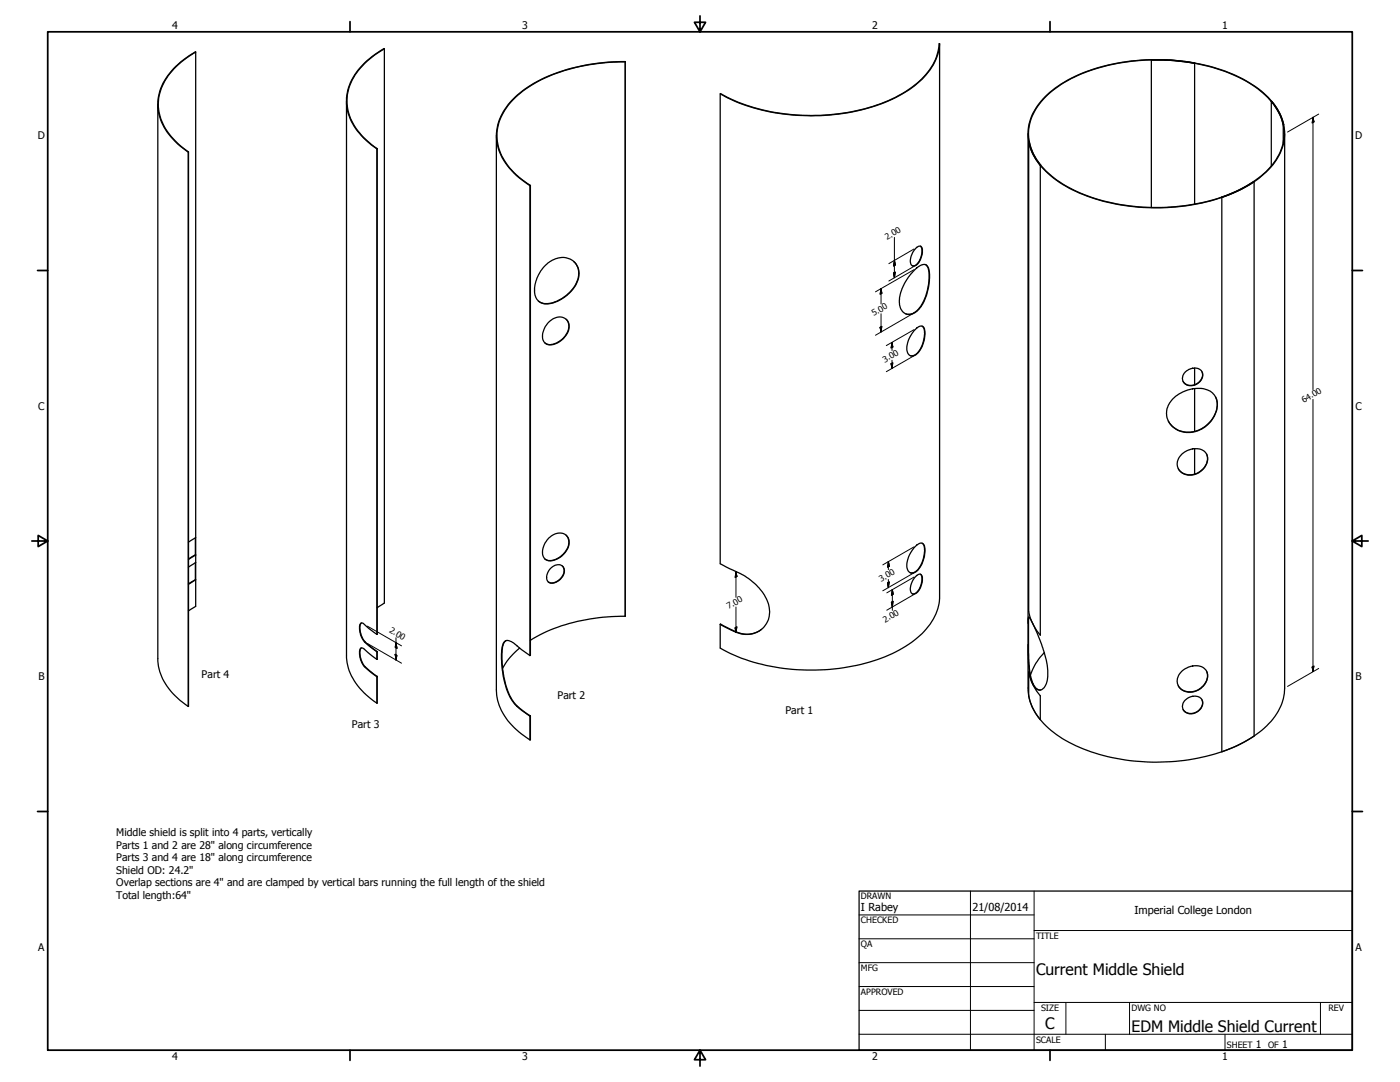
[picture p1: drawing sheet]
<svg xmlns="http://www.w3.org/2000/svg" width="559mm" height="432mm" viewBox="0 0 559 432" stroke-linecap="round" stroke-linejoin="round" font-family="sans-serif">
<!-- layer: Visible (ANSI) -->
<g fill="none" stroke="#000" stroke-width=".51">
<path d="M153.4 19.5v221.2l-2.8 1.8M153.4 19.5a28.4 28.4 0 0 0-14.3 16.4 19.6 19.6 0 0 0 6.3 19.2l5.2 4.2M153.4 19.5a27.1 27.1 0 0 0-14.8 17.5 20.3 20.3 0 0 0 7.5 19l4.3 3.4M375 17.5a25.2 25.2 0 0 1-12.5 18.3 70.6 70.6 0 0 1-40.5 10.2 75.5 75.5 0 0 1-34.5-8.5v187.5l6.4 3.2M375 17.5v221.2a24.1 24.1 0 0 1-11.1 17.6 69.8 69.8 0 0 1-40.1 11.1 73.9 73.9 0 0 1-36.3-8.8v-9.4M375 17.5a24.1 24.1 0 0 1-11.1 17.6 70.5 70.5 0 0 1-40.1 11.1 73.9 73.9 0 0 1-36.3-8.7M78.1 20.8a28.4 28.4 0 0 0-14.6 17.5 20.3 20.3 0 0 0 7.5 19l4.2 3.3M78.1 20.8v221.2l-2.9 1.8M78.1 20.8a27.9 27.9 0 0 0-14.5 16.5 19.7 19.7 0 0 0 6.3 19.2l5.2 4.2M249.6 24.6a69.3 69.3 0 0 0-41.1 11.7 22.7 22.7 0 0 0-10.3 18.7 23.6 23.6 0 0 0 11 17.5l2.3 1.6M249.6 24.6v221.3M249.6 24.7a71.8 71.8 0 0 0-38.6 10 25.2 25.2 0 0 0-12.6 18.2 22.9 22.9 0 0 0 11 19.5l2.3 1.6"/>
<path d="M459.5 23.9a71.4 71.4 0 0 1 41.4 10.7 25.5 25.5 0 0 1 11.3 15.2M476.8 25.3l.1-.2a80.4 80.4 0 0 0-50.8 6.9 29.2 29.2 0 0 0-15.4 17.5 18.9 18.9 0 0 0 4.5 16.5M476.8 25.3a80.8 80.8 0 0 0-49.3 6.1 31.3 31.3 0 0 0-16 16.1 18.6 18.6 0 0 0 3.9 18.4l-.2 .1M476.8 25.3v56.2M63 41.6v221.2a23.1 23.1 0 0 0 11 18.3l1.1 .8M138.3 40.3v221.2a23.3 23.3 0 0 0 11 18.3l1.1 .8M150.4 59.4v193.8M150.6 59.3l-.2 193.9M150.6 59.3l-.2 .1M198.1 54.2v221.1a23.3 23.3 0 0 0 11.1 18.4l2.3 1.6M410.3 53.3v195.5M410.6 56.5a28.2 28.2 0 0 0 13.6 17 77.8 77.8 0 0 0 52 8 64.4 64.4 0 0 0 24.4-9v221.3a72.6 72.6 0 0 1-40.6 10.4 70.1 70.1 0 0 1-38.3-11 25.6 25.6 0 0 1-11.1-15.5v-9.5a9.6 9.6 0 0 0 3.4 6.9 2.73 2.73 0 0 0 3.6-2.2 24.2 24.2 0 0 0-1.6-14.9l-4.6-11.1-.8-2.9z"/>
<path d="M410.6 56.5a26.2 26.2 0 0 0 12.2 16.3 74.5 74.5 0 0 0 44.5 9.9 68.9 68.9 0 0 0 33.3-10.2M507.4 40.4a18.8 18.8 0 0 1-.4 26.3 45.4 45.4 0 0 1-19.4 12l.1 .1M507.4 40.4a18.6 18.6 0 0 1-.2 26.3 46 46 0 0 1-19.5 12.1M507.4 40.4v25.8M512.2 49.8h.2a28 28 0 0 0-15-17.5 75 75 0 0 0-37.9-8.5v59M512.2 49.8v7.2M512.8 53.3v221.3a22.8 22.8 0 0 1-10.3 17.7 51.5 51.5 0 0 1-14.8 7.7v-221.2M75.2 60.6l-.1 221.3M211.5 74.1l.2-.1-.2 187.6M211.5 74.1v187.5M415.2 66v187.5l-1.4-1.8-3.1-5.4a33 33 0 0 0-.4 9.3v4.4a30.1 30.1 0 0 0 2.4 14.1l2.5 3.6v9.5a19.8 19.8 0 0 1-4.9-12.6v-17.4M365.4 99.2l.3-.3a1.38 1.38 0 0 1 1.8-.6 1.38 1.38 0 0 1 .7 1.8 6.5 6.5 0 0 1-3.3 6.1 1.82 1.82 0 0 1-1.5-2.8l.7-2.2z"/>
<path d="M367.3 98.2a5.4 5.4 0 0 1-.3 5.7l-1.2 1.7-.7 .4-.9 .1M217.2 106.4a8.5 8.5 0 0 1 12.2-1.7 8.2 8.2 0 0 1-.9 10.9 13.8 13.8 0 0 1-11.6 5.6 5.3 5.3 0 0 1-3.5-6.7 15.7 15.7 0 0 1 3.8-8.1zM229 104.3a8.1 8.1 0 0 1-.6 11.2 13.1 13.1 0 0 1-11.9 5.5l-1.6-.9M365 107.8a4.5 4.5 0 0 1 4.8-2 8.6 8.6 0 0 1 1 7.2 15.7 15.7 0 0 1-6.1 12 3.9 3.9 0 0 1-5.7-3.9 18.8 18.8 0 0 1 6-13.3zM369.4 105.6a6.2 6.2 0 0 1 1.4 5.7v.5a18.4 18.4 0 0 1-5.4 12.7l-2.2 .9-1.7-.2M219.1 128.5a4.7 4.7 0 0 1 7.7-.1 6.5 6.5 0 0 1-3.1 7.7 4.9 4.9 0 0 1-6.3 .6 6.5 6.5 0 0 1 1.7-8.2zM225.9 127.4a5.3 5.3 0 0 1-.9 7.3 6.4 6.4 0 0 1-7.1 2.4l-.4-.3M364.8 132l.4-.4a2.6 2.6 0 0 1 3.3-1.2 9 9 0 0 1-.6 8.3 4.6 4.6 0 0 1-4.4 3.3 3.9 3.9 0 0 1-1.2-5.2l.9-2.2zM368 130.2a5.7 5.7 0 0 1 .6 5.8 7.2 7.2 0 0 1-4.6 6l-.7-.1M468.1 159.3a13.5 13.5 0 0 1 15-3.2 7.4 7.4 0 0 1 1.2 10.7 10.7 10.7 0 0 1-16.9 2.9 7.6 7.6 0 0 1 .7-10.4zM473.1 148.4a4.3 4.3 0 0 1 6.8 .3 4.5 4.5 0 0 1-2.3 4.6 4.5 4.5 0 0 1-5.2-.7l-.2-.3a3.5 3.5 0 0 1 .9-3.9zM476.8 146.9v6.6"/>
<path d="M476.8 155.1v17M479.7 148.3a4.4 4.4 0 0 1-2.1 4.9 4.4 4.4 0 0 1-5.2-.7l-.2-.3M485.2 158.4a10.5 10.5 0 0 1-5.5 12.6 9.6 9.6 0 0 1-13.4-3M476.8 179.1v10.1M471.7 181.3a7.1 7.1 0 0 1 9.3-.9 5.7 5.7 0 0 1-2.6 8.3 5.4 5.4 0 0 1-8.6-3.5 5.8 5.8 0 0 1 1.9-3.9zM481.6 181.2a6.6 6.6 0 0 1-6.2 8.3 5.2 5.2 0 0 1-5.1-2.5M78 214.6v6.8M78.1 214.6l-2.9 1.7M219.1 214.6a4.8 4.8 0 0 1 7.7 0 7.1 7.1 0 0 1-4.7 8.6 3.5 3.5 0 0 1-5.5-1.8 8.3 8.3 0 0 1 2.5-6.8zM225.9 213.6a5.3 5.3 0 0 1-.9 7.3 6 6 0 0 1-7.5 2.2M364.8 218.6l.4-.4a2.6 2.6 0 0 1 3.3-1.2 8.9 8.9 0 0 1-.4 7.8l-.2 .6a4.4 4.4 0 0 1-4.4 3.2 4.3 4.3 0 0 1-1-5.7l.7-1.7zM368 216.8a5.7 5.7 0 0 1 .6 5.8 7.2 7.2 0 0 1-4.6 6.1l-.7-.2"/>
<path d="M78 221.4l-2.8 1.9M78 221.4l-2.8 1.7M78 224.6l.1 6.8-2.9 1.8M78 231.3l-2.8 1.7M78.1 224.5l-2.9 1.8M219.6 226.9a3.2 3.2 0 0 1 5.5-.1 5 5 0 0 1-6 5.7 3.8 3.8 0 0 1 .5-5.6zM224.5 225.9a4.1 4.1 0 0 1-1.8 5.9l-1 .5a2.79 2.79 0 0 1-2.9-.1M365.7 229.9a1.38 1.38 0 0 1 1.8-.7 1.38 1.38 0 0 1 .7 1.9 6.2 6.2 0 0 1-3.5 6 2.08 2.08 0 0 1-1.2-3.1l1-2.7zM367.3 229.2a5.3 5.3 0 0 1-.3 5.6l-1.2 1.7-1.6 .5M145.5 249.2l4.9 4M145.5 256.2l4.9 3.9M145.7 256.1l4.9 3.9"/>
<path d="M207.4 258.6a27.4 27.4 0 0 0-6.8 8.1M249.6 245.9a72.1 72.1 0 0 0-37.9 9.6M304 251.1a9.7 9.7 0 0 1-10 1.1M410.7 246.3l-.2 14.2 .3 4.9a14.4 14.4 0 0 0 3 9.4l1.6 .5M150.4 260.1v3M150.4 270.1v10.5M150.6 260l-.2 .1M150.6 260v3.1M150.6 269.9l-.2 10.7M211.5 261.6l-5.1-3.9a4.6 4.6 0 0 0-4.8-1.9 9.8 9.8 0 0 0-1.4 7.3 32.5 32.5 0 0 0 5 17.6l1.2 1.2M416.8 260.4a22.3 22.3 0 0 0-5.5 9M471.7 267.9a7 7 0 0 1 9.3-.8 5.5 5.5 0 0 1-2.1 7.9 5.6 5.6 0 0 1-9-2.7 5.4 5.4 0 0 1 1.8-4.4z"/>
<path d="M472.9 279.6a4.6 4.6 0 0 1 6.7-.6 4.4 4.4 0 0 1-5.1 5.8 3 3 0 0 1-2.4-2.1 3 3 0 0 1 .8-3.1zM479.7 279.3a4.3 4.3 0 0 1-2.2 4.9 4.3 4.3 0 0 1-5.3-1.1M481.6 267.8a6.5 6.5 0 0 1-6.2 8.3 5.2 5.2 0 0 1-5.1-2.5M211.5 285.8v9.5M211.7 285.7l-.2 9.6"/>
</g>
<!-- layer: Visible Narrow (ANSI) -->
<path d="M145.7 256.1l-.2 .1M294 252.2l-.1 .1M145.7 266l-.2 .1M206.6 281.9h-.2" fill="none" stroke="#000" stroke-width=".4"/>
<path d="M293.9 228.2a21.7 21.7 0 0 1 13.1 14.2 9.2 9.2 0 0 1-3.5 9.1 9.2 9.2 0 0 1-9.6 .8l-6.4-3.1 6.5 3M144.3 248.6a5.6 5.6 0 0 0 .4 5.9l1 1.6M144.3 258.6a5.6 5.6 0 0 0 .4 5.9l1 1.5 4.7 4.1a19.9 19.9 0 0 1-5.7-5.1 6.6 6.6 0 0 1-.7-6.4l1.3 .4 3 2.6 2.3 1.5M145.5 249.2l-.2-.2a1.06 1.06 0 0 0-1.4-.2 1.06 1.06 0 0 0-.4 1.4 8.6 8.6 0 0 0 2 6M202.1 255.7a5.8 5.8 0 0 0-1.8 5.1l.2 5.3 .5 3.4a20 20 0 0 0 10.7 16.2l-.2 .1-5.1-3.9" fill="none" stroke="#000" stroke-width=".51"/>
<!-- layer: Border (ANSI) -->
<g fill="none" stroke="#000" stroke-width=".7">
<path d="M19 12.7h520.8v406.4h-520.8zM139.7 8.6v4.1M279.4 6.3v6.4l-2.2-3.8h4.4l-2.2 3.8M419.1 8.6v4.1M15 107.9h4M539.8 107.9h4M12.7 215.9h6.3l-3.8-2.2v4.4l3.8-2.2M539.8 215.9l3.8 2.2v-4.4l-3.8 2.2h6.3M15 323.8h4M539.8 323.8h4M139.7 419.1v4.1M279.4 419.1l2.2 3.8h-4.4l2.2-3.8v6.3"/>
<path d="M419.1 419.1v4.1"/>
</g>
<!-- layer: Title (ANSI) -->
<g fill="none" stroke="#000" stroke-width=".4">
<path d="M387.3 355.6v63.5M412.7 355.6v63.5M342.9 365.1h69.8M342.9 374.6h69.8M412.7 371.3h127.1M342.9 384.2h69.8M342.9 393.7h69.8M342.9 412.7h196.9M342.9 403.2h69.8M412.7 400h127.1M425.4 400v12.7M441.2 412.7v6.4"/>
<path d="M450.8 400v12.7M488.9 412.7v6.4M527 400v12.7"/>
</g>
<path d="M342.9 355.6h196.9v63.5h-196.9z" fill="none" stroke="#000" stroke-width=".51"/>
<!-- layer: Dimension (ANSI) -->
<g fill="none" stroke="#000" stroke-width=".4">
<path d="M524.1 46.8l.3 1.8-.7 .5zM524.1 46.8v108.7M526.4 45.5l-12.5 7.2M357 94.7v16.1M364.8 99.4l-10 5.8M351.7 115.2l.3 1.8-.7 .4zM351.7 115.2v6.1M356.6 109l.8-.4-.4 2.2zM357 103.9l.4 1.8-.8 .5zM364.8 106.3l-10 5.8M364.8 107.6l-15.4 8.9M351.3 130.6l.7-.4-.3 2.3z"/>
<path d="M351.7 125.2v7.3M356 136.7l.4 1.8-.7 .4zM356 136.7v3.2M364.8 124.9l-15.4 8.9M364.8 131.6l-11 6.3M355.7 145.2l.7-.4-.4 2.2zM356 143.8v3.2M364.8 142l-11 6.3M524.1 159.4v108.6M364.8 218.2l-12.4 7.2M293.8 228.2l.3 1.9-.7 .3zM293.8 228.2v10.2"/>
<path d="M354.3 232.7l.7-.5-.4 2.3zM354.6 224.1l.4 1.8-.7 .5zM354.6 224.1v3.2M354.6 231.3v3.2M356.2 235.3l.3 1.8-.7 .5zM356.2 235.3v8.3M364.8 228.6l-12.4 7.2M364.8 230.3l-10.9 6.3M364.8 237.2l-10.9 6.3M146.6 256.8l13.7 7.9M146.6 249.9l13.7 7.8M158.1 256.5l.3 2.2-.7-.4z"/>
<path d="M158.1 254.5v8.9M293.4 250.6l.7-.5-.3 2.3zM293.8 242.3v10.1M355.8 240.3l.7-.3-.3 2.2zM157.7 261.1l.7 .5-.3 1.8zM523.7 266.2l.7-.4-.3 2.2zM526.4 266.8l-12.5 7.1"/>
</g>
<g fill="#000" stroke="#000" stroke-width=".4">
<path d="M524.1 46.8l.3 1.8zM524.1 46.8l.3 1.8-.7 .5zM351.7 115.2l.3 1.8zM351.7 115.2l.3 1.8-.7 .4zM356.6 109l.4 1.8zM356.6 109l.8-.4-.4 2.2zM357 103.9l.4 1.8zM357 103.9l.4 1.8-.8 .5zM351.3 130.6l.4 1.9zM351.3 130.6l.7-.4-.3 2.3zM356 136.7l.4 1.8zM356 136.7l.4 1.8-.7 .4z"/>
<path d="M355.7 145.2l.3 1.8zM355.7 145.2l.7-.4-.4 2.2zM293.8 228.2l.3 1.9zM293.8 228.2l.3 1.9-.7 .3zM354.3 232.7l.3 1.8zM354.3 232.7l.7-.5-.4 2.3zM354.6 224.1l.4 1.8zM354.6 224.1l.4 1.8-.7 .5zM356.2 235.3l.3 1.8zM356.2 235.3l.3 1.8-.7 .5zM158.1 256.5l.3 2.2zM158.1 256.5l.3 2.2-.7-.4z"/>
<path d="M293.4 250.6l.4 1.8zM293.4 250.6l.7-.5-.3 2.3zM355.8 240.3l.4 1.9zM355.8 240.3l.7-.3-.3 2.2zM157.7 261.1l.4 2.3zM157.7 261.1l.7 .5-.3 1.8zM523.7 266.2l.4 1.8zM523.7 266.2l.7-.4-.3 2.2z"/>
</g>
<g font-size="6.3">
<text x="413.5" y="389.1">Current Middle Shield</text>
<text x="417.2" y="410.6">C</text>
<text x="451.6" y="411.9">EDM Middle Shield Current</text>
</g>
<g font-size="4.4">
<text x="343.7" y="363.5">I Rabey</text>
<text x="388.1" y="363.7">21/08/2014</text>
<text x="452.9" y="364.7">Imperial College London</text>
</g>
<g font-size="4.2">
<text x="68.7" y="11.7">4</text>
<text x="208.4" y="11.7">3</text>
<text x="348.1" y="11.7">2</text>
<text x="487.8" y="11.7">1</text>
<text x="15.1" y="55.5">D</text>
<text x="540.9" y="55.5">D</text>
<text x="15.2" y="163.4">C</text>
<text x="541" y="163.4">C</text>
<text x="15.3" y="271.4">B</text>
<text x="80.5" y="270.6">Part 4</text>
<text x="541.1" y="271.4">B</text>
<text x="222.5" y="279">Part 2</text>
<text x="313.6" y="285.1">Part 1</text>
<text x="140.5" y="290.7">Part 3</text>
<text x="46.4" y="333.6">Middle shield is split into 4 parts, vertically</text>
<text x="46.4" y="338.6">Parts 1 and 2 are 28&quot; along circumference</text>
<text x="46.4" y="343.7">Parts 3 and 4 are 18&quot; along circumference</text>
<text x="46.4" y="348.7">Shield OD: 24.2&quot;</text>
<text x="46.4" y="353.7">Overlap sections are 4&quot; and are clamped by vertical bars running the full length of the shield</text>
<text x="46.4" y="358.7">Total length:64&quot;</text>
<text x="15.2" y="379.3">A</text>
<text x="541" y="379.3">A</text>
<text x="501.3" y="418.3">1</text>
<text x="511.8" y="418.3">1</text>
<text x="68.7" y="423.2">4</text>
<text x="208.4" y="423.2">3</text>
<text x="348.1" y="423.2">2</text>
<text x="487.8" y="423.2">1</text>
</g>
<g font-size="3.5">
<text x="343.7" y="358.9">DRAWN</text>
<text x="343.7" y="368.5">CHECKED</text>
<text x="413.5" y="374.6">TITLE</text>
<text x="343.7" y="378">QA</text>
<text x="343.7" y="387.5">MFG</text>
<text x="343.7" y="397.1">APPROVED</text>
<text x="415.5" y="403.4">SIZE</text>
<text x="451.6" y="403.4">DWG NO</text>
<text x="530.3" y="403.4">REV</text>
<text x="413.5" y="416.1">SCALE</text>
<text x="489.7" y="418.3">SHEET</text>
<text x="506.2" y="418.3">OF</text>
</g>
<g font-size="3.4">
<text x="354.1" y="95.7" transform="rotate(-30 354.1 95.7)">2.00</text>
<text x="348.8" y="126.2" transform="rotate(-30 348.8 126.2)">5.00</text>
<text x="353.1" y="144.7" transform="rotate(-30 353.1 144.7)">3.00</text>
<text x="520.4" y="160.8" transform="rotate(-30 520.4 160.8)">64.00</text>
<text x="351.7" y="232.2" transform="rotate(-30 351.7 232.2)">3.00</text>
<text x="290.9" y="243.2" transform="rotate(-30 290.9 243.2)">7.00</text>
<text x="353.3" y="248.5" transform="rotate(-30 353.3 248.5)">2.00</text>
<text x="155.2" y="252.2" transform="rotate(30 155.2 252.2)">2.00</text>
</g>
</svg>
